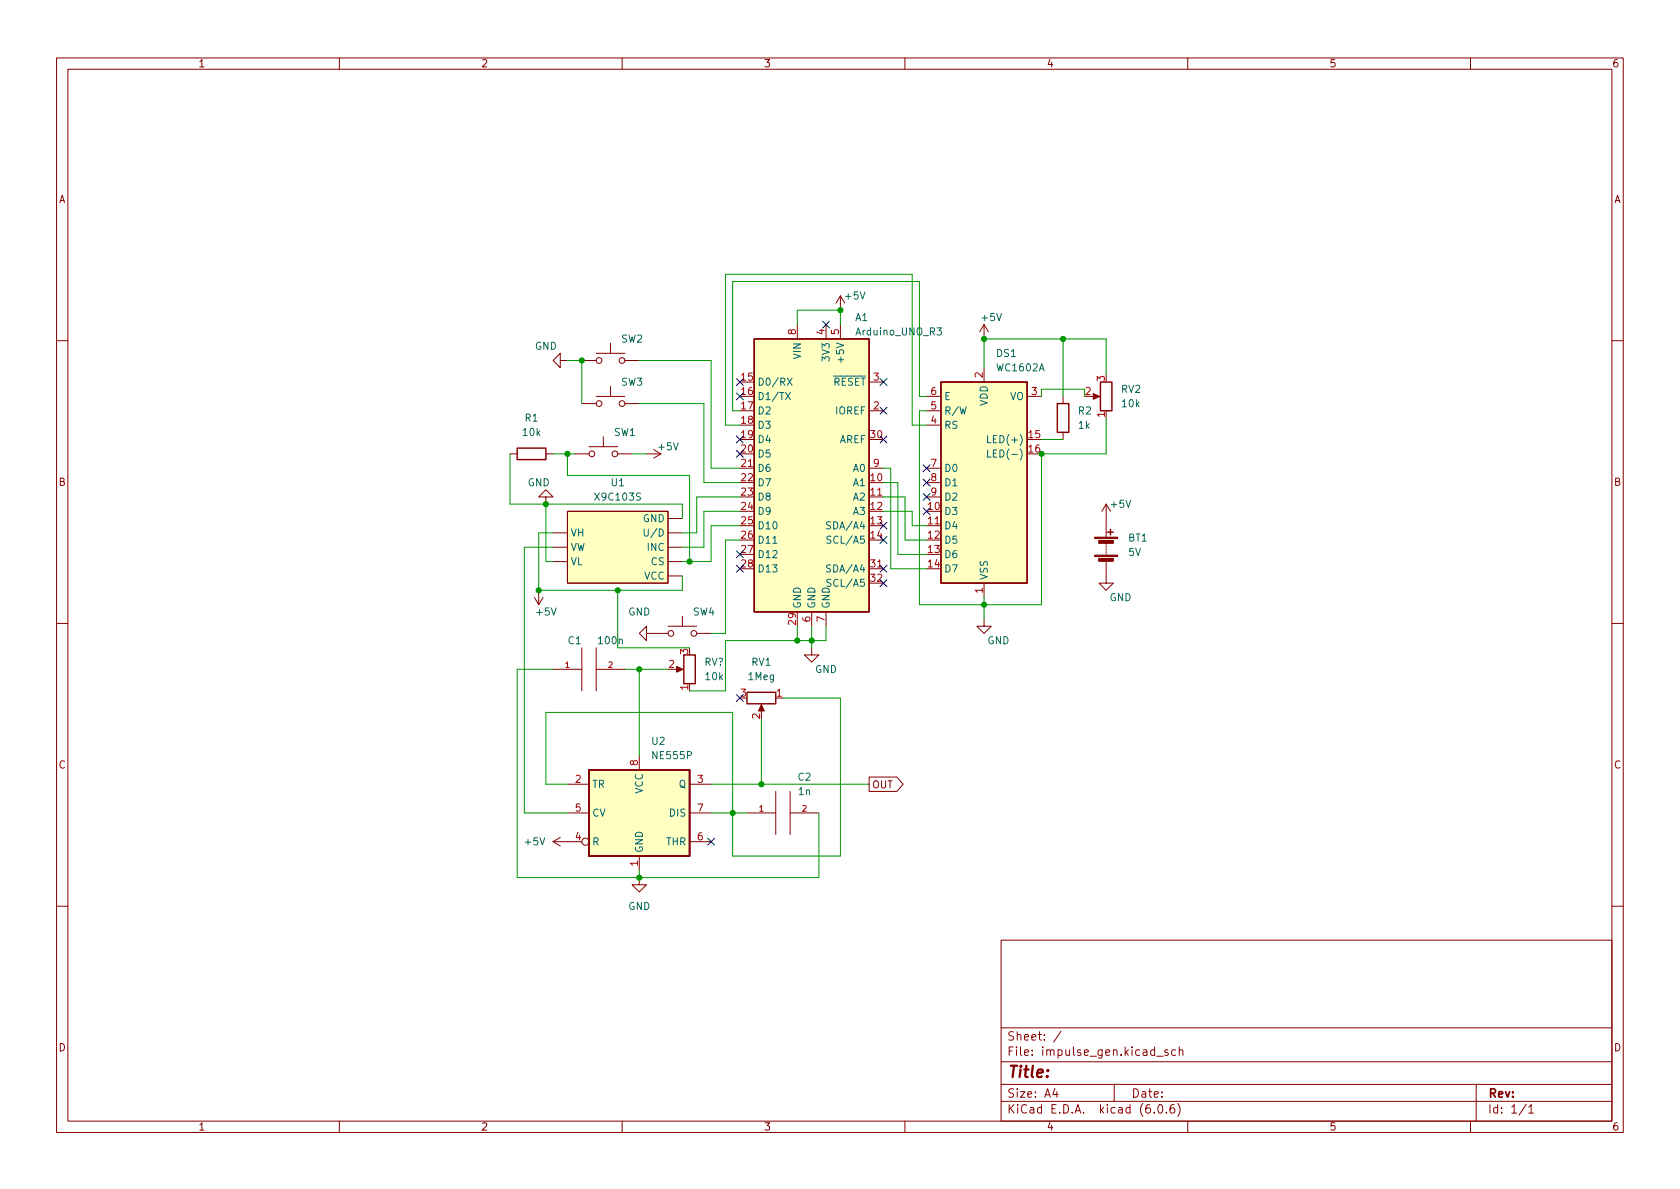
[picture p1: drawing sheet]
<svg xmlns="http://www.w3.org/2000/svg" width="297mm" height="210mm" viewBox="0 0 297 210" stroke-linecap="round" stroke-linejoin="round" font-family="sans-serif">
<g fill="none" stroke="#840000" stroke-width=".18">
<path d="M10 10.2h277v190.1h-277zM12 12.2h273v186.1h-273zM60 10.2v2M110 10.2v2M160 10.2v2M210 10.2v2M260 10.2v2M141 57.4v2.5M146 57.4v2.5M148.6 52.3l-.8 1.3M148.6 52.3v2.6M148.6 57.4v2.5"/>
<path d="M148.6 52.3l.8 1.3M174 57.4l-.8 1.3M174 57.4v2.5M174 57.4l.8 1.3M10 60.2h2M99.1 63.7v-1.2l-1.3 1.2 1.3 1.3v-1.3h1.2M102.9 71.4h2.5M102.9 63.7h2.5M104.1 79h5.1M105.4 70.1h5.1M105.4 62.5h5.1M106.7 77.2v1.8"/>
<path d="M107.9 60.7v1.8M107.9 68.3v1.8M110.5 71.4h2.5M110.5 63.7h2.5M115.6 79.5l1.2 .8M153.7 72.6h2.5M153.7 67.6h2.5M163.8 70.1h2.6M163.8 72.6h2.6M163.8 75.2h2.6M174 65v2.6M181.6 70.1h2.5"/>
<path d="M188 70.1v1.3M188 76.4v1.3M193 70.1h1.1M285 60.2h2M90.2 80.3h1.2M96.5 87.9h1.3l-1.3-1.3-1.3 1.3h1.3v1.2M96.5 80.3h1.3M97.8 99.3h2.5M97.8 96.8h2.5M97.8 94.2h2.5M100.3 90.4h17.8v12.7h-17.8zM101.6 80.3h2.5"/>
<path d="M109.2 80.3h2.6M114.3 80.3h2.5M116.8 80.3l-1.2 .7M118.1 99.3h2.5M118.1 91.7h2.5M118.1 96.8h2.5M118.1 94.2h2.5M130.8 82.8h2.5M153.7 87.9h2.5M153.7 82.8h2.5M163.8 87.9h2.6M163.8 82.8h2.6"/>
<path d="M163.8 93h2.6M163.8 85.3h2.6M195.6 99.3v3.8h1.2l-1.2 1.3-1.3-1.3h1.3M195.6 89.1v5.9M195.6 96v.3M195.6 96.5v.3M195.6 97v.3M195.6 97.5v.3M195.6 98v.3M195.6 89.1l-.8 1.3M195.6 89.1l.7 1.3M10 110.2h2"/>
<path d="M94.5 105.7l.7 1.2M95.2 104.4v2.5M96 105.7l-.8 1.2M97.8 118.4h5.1M102.9 114.5v7.7M105.4 118.4h5.1M105.4 114.5v7.7M114.3 112v-1.3l-1.3 1.3 1.3 1.3v-1.3h3.8M118.1 110.7h5.1M118.1 101.8h2.5M119.4 118.4h1M120.6 109v1.7"/>
<path d="M123.2 112h2.5M143.5 114.5v1.3h1.3l-1.3 1.3-1.3-1.3h1.3M143.5 108.2v2.5M146 108.2v2.5M153.7 100.6h2.5M174 109.5v1.2h1.3l-1.3 1.3-1.3-1.3h1.3M174 103.1v2.6M285 110.2h2M100.3 138.7h3.8M113 133.6v2.5M121.9 138.7h3.8M134.6 125v1"/>
<path d="M137.2 139.9v7.7M139.7 139.9v7.7M153.7 137.4h4.9l1.1 1.3-1.1 1.2h-4.9zM97.8 148.8h5.1M97.8 148.8l1.3 .8M99.1 148.1l-1.3 .7M100.3 143.8h3.8M113 155.2v1.3h1.3l-1.3 1.2-1.2-1.2h1.2M113 151.4v2.5M121.9 148.8h3.8M121.9 143.8h3.8M132.1 143.8h5.1"/>
<path d="M139.7 143.8h5.1M10 160.2h2M177 166.3h108v32h-108zM285 160.2h2M60 198.3v2M110 198.3v2M160 198.3v2M177 194.8h108M177 191.8h108M177 187.8h108M177 181.8h108M186.5 192.5l-.4 1h1"/>
<path d="M186.9 193v1M187.6 182.4l-1.3 1.9M197 191.8v3M204.1 196.7v.1M204.5 186.8h1.1M204.9 195.4l.2-.1a.81 .81 0 0 1 .6 .7 .81 .81 0 0 1-.3 .8h-.2a.81 .81 0 0 1-.6-.6 .81 .81 0 0 1 .3-.8zM206.2 196.7v.1M206.5 185.7l-.4-.1-.2 .2 .1 .3 .5 .1v.4h-.6M207.6 195.3a.59 .59 0 0 0-.7 .7v.5l.1 .3h.4l.2-.1 .1-.5-.1-.2-.5-.1-.2 .3M207.9 185.7l-.5-.1-.3 .3v.4l.2 .3h.6M208.2 195.1a1.72 1.72 0 0 1 0 2.3M208.5 185.8l.2-.2 .4 .1v.9"/>
<path d="M208.5 185.1v1.5M210 198.3v2M260 198.3v2M261 191.8v6.5M269.9 195.3l-1.3 1.9M270.3 195.8l.4-.5v1.5M270.3 196.8h.9"/>
<circle cx="105.9" cy="71.4" r=".51"/>
<circle cx="105.9" cy="63.7" r=".51"/>
<circle cx="110" cy="63.7" r=".51"/>
<circle cx="110" cy="71.4" r=".51"/>
<circle cx="104.6" cy="80.3" r=".51"/>
<circle cx="108.7" cy="80.3" r=".51"/>
<circle cx="118.6" cy="112" r=".51"/>
<circle cx="122.7" cy="112" r=".51"/>
<circle cx="103.5" cy="148.8" r=".63"/>
</g>
<path d="M133.3 59.9h20.4v48.3h-20.4zM91.4 79.2h5.1v2.1h-5.1zM166.4 67.6h15.2v35.5h-15.2zM186.9 71.4h2.1v5h-2.1zM194.6 67.6h2v5h-2zM195.8 94.1h1M196.3 93.6v1M120.9 115.8h2v5.1h-2zM104.1 136.1h17.8v15.3h-17.8zM132.1 122.4h5.1v2.1h-5.1z" fill="none" stroke="#840000" stroke-width=".25"/>
<g fill="#840000" stroke="#840000" stroke-width=".18">
<path d="M193.5 98.2h4.1v.2h-4.1z"/>
<path d="M193.5 95h4.1v.2h-4.1z"/>
<path d="M194.3 98.7h2.5v.6h-2.5z"/>
<path d="M194.3 95.6h2.5v.5h-2.5z"/>
<path d="M193.3 69.6l1.1 .5-1.1 .5z"/>
<path d="M119.6 117.9l1.2 .5-1.2 .5z"/>
<path d="M134.6 124.6l.5 1.1h-1z"/>
</g>
<g fill="#ffffc2" stroke="#ffffc2" stroke-width=".18">
<path d="M133.3 59.9h20.4v48.3h-20.4z"/>
<path d="M104.1 136.1h17.8v15.3h-17.8z"/>
<path d="M166.4 67.6h15.2v35.5h-15.2z"/>
<path d="M100.3 90.4h17.8v12.7h-17.8z"/>
</g>
<g fill="none" stroke="#006464" stroke-width=".18">
<path d="M165.7 58h.7l-.4 .5 .4 .1v.5l-.2 .1-.5-.1M138.9 69.4l.8 1.3M139.2 66.9l.8 1.2M139.7 69.4l-.8 1.3M140 66.9l-.8 1.2M174.6 77v1.3h.6M174.6 79.6v1.2h.6M113.9 93.5v1.1l.2 .2 .4-.1 .1-.1v-1.1M136.7 96.1h.7M146.9 92.3h-.5l-.2 .1v.3l.5 .3 .2 .3-.3 .2h-.5M146.9 99.9h-.5l-.2 .1v.4l.5 .2 .2 .3-.3 .3-.5-.1M146.9 94.9l-.5-.1-.1 .1v.4l.5 .2 .1 .3-.2 .3-.5-.1"/>
<path d="M146.9 102.5l-.5-.1-.1 .1v.4l.5 .2 .1 .4-.2 .2-.5-.1"/>
</g>
<g fill="none" stroke="#009600" stroke-width=".18">
<path d="M141 57.4v-2.5h7.6v2.5M188 59.9v10.2M100.3 63.7h2.6v7.7M113 63.7h12.7v19.1h5.1M113 71.4h11.5v13.9h6.3M130.8 75.2h-2.5v-26.7h33v26.7h2.5M163.8 72.6h-1.2v34.3h21.5v-26.6h11.5v-6.4M163.8 70.1h-1.2v-20.3h-33.1v22.8h1.3M174 65v-5.1h21.6v6.4M184.1 77.7h3.9M191.8 68.8h-7.7v1.3M90.2 80.3v8.8h30.4v2.6"/>
<path d="M96.5 89.1v10.2h1.3M97.8 94.2h-2.6v10.2h25.4v-2.6M97.8 80.3h3.8M97.8 96.8h-5.1v47h7.6M100.3 80.3v3.8h21.6v15.2M111.8 80.3h2.5M130.8 87.9h-7.6v6.3h-2.6M130.8 95.5h-2.5v16.5h-2.6M130.8 90.4h-6.3v6.4h-3.9M130.8 93h-5.1v6.3h-5.1M156.2 82.8h1.3v17.8h6.3M156.2 87.9h3.8v7.6h3.8"/>
<path d="M156.2 90.4h5.1v2.6h2.5M156.2 85.3h2.5v12.7h5.1M97.8 118.4h-6.4v36.8h53.4v-11.4M109.2 104.4v10.1h12.7M110.5 118.4h7.6M113 118.4v15.2M141 110.7v2.6M143.5 110.7v3.8M146 110.7v2.6h-17.7v8.9h-6.4M174 105.7v3.8M125.7 138.7h28M134.6 127.2v11.5"/>
<path d="M138.4 123.4h10.2v28h-19.1v-25.4h-33v12.7h3.8M113 153.9v1.3M125.7 143.8h6.4"/>
</g>
<g fill="none" stroke="#000084" stroke-width=".18">
<path d="M145.4 56.8l1.3 1.2M146.7 56.8l-1.3 1.2M130.2 77.1l1.2 1.2M130.2 69.5l1.2 1.2M130.2 79.6l1.2 1.3M130.2 66.9l1.2 1.3M131.4 77.1l-1.2 1.2M131.4 69.5l-1.2 1.2M131.4 79.6l-1.2 1.3M131.4 66.9l-1.2 1.3M155.6 77.1l1.2 1.2M155.6 72l1.2 1.2"/>
<path d="M155.6 66.9l1.2 1.3M156.8 72l-1.2 1.2M156.8 66.9l-1.2 1.3M156.8 77.1l-1.2 1.2M130.2 100l1.2 1.2M130.2 97.4l1.2 1.2M131.4 97.4l-1.2 1.2M131.4 100l-1.2 1.2M155.6 94.9l1.2 1.2M155.6 100l1.2 1.2M155.6 92.3l1.2 1.3M156.8 92.3l-1.2 1.3"/>
<path d="M156.8 94.9l-1.2 1.2M156.8 100l-1.2 1.2M163.2 82.2l1.2 1.2M163.2 84.7l1.2 1.2M163.2 87.3l1.2 1.2M163.2 89.8l1.2 1.2M164.4 82.2l-1.2 1.2M164.4 84.7l-1.2 1.2M164.4 87.3l-1.2 1.2M164.4 89.8l-1.2 1.2M155.6 102.5l1.2 1.2M156.8 102.5l-1.2 1.2"/>
<path d="M130.2 122.8l1.2 1.2M131.4 122.8l-1.2 1.2M125.1 148.2l1.2 1.2M126.3 148.2l-1.2 1.2"/>
</g>
<g fill="#009600" stroke="#009600" stroke-width=".18">
<circle cx="95.2" cy="104.4" r=".46"/>
<circle cx="121.9" cy="99.3" r=".46"/>
<circle cx="109.2" cy="104.4" r=".46"/>
<circle cx="96.5" cy="89.1" r=".46"/>
<circle cx="174" cy="59.9" r=".46"/>
<circle cx="148.6" cy="54.9" r=".46"/>
<circle cx="184.1" cy="80.3" r=".46"/>
<circle cx="174" cy="106.9" r=".46"/>
<circle cx="188" cy="59.9" r=".46"/>
<circle cx="100.3" cy="80.3" r=".46"/>
<circle cx="102.9" cy="63.7" r=".46"/>
<circle cx="129.5" cy="143.8" r=".46"/>
<circle cx="113" cy="155.2" r=".46"/>
<circle cx="113" cy="118.4" r=".46"/>
<circle cx="134.6" cy="138.7" r=".46"/>
<circle cx="143.5" cy="113.3" r=".46"/>
<circle cx="141" cy="113.3" r=".46"/>
</g>
<text font-size="2.8" fill="#840000" x="178" y="190.6">Title:</text>
<g font-size="2.1" fill="#840000">
<text x="178" y="184">Sheet: /</text>
<text x="178" y="186.7">File: impulse_gen.kicad_sch</text>
<text x="178" y="196.9">KiCad E.D.A. kicad (6.0.6)</text>
<text x="178" y="194.1">Size: A4</text>
<text x="200" y="194.1">Date:</text>
<text x="263" y="194.1">Rev:</text>
<text x="263" y="196.9">Id: 1/1</text>
</g>
<g font-size="1.8" fill="#840000">
<text x="35" y="11.9">1</text>
<text x="85" y="11.9">2</text>
<text x="135" y="11.9">3</text>
<text x="185" y="11.9">4</text>
<text x="235" y="11.9">5</text>
<text x="285" y="11.9">6</text>
<text x="10.3" y="35.9">A</text>
<text x="285.3" y="35.9">A</text>
<text x="10.3" y="85.9">B</text>
<text x="285.3" y="85.9">B</text>
<text x="10.3" y="135.9">C</text>
<text x="285.3" y="135.9">C</text>
<text x="154.1" y="139.4">OUT</text>
<text x="10.3" y="185.9">D</text>
<text x="285.3" y="185.9">D</text>
<text x="35" y="199.9">1</text>
<text x="85" y="199.9">2</text>
<text x="135" y="199.9">3</text>
<text x="185" y="199.9">4</text>
<text x="235" y="199.9">5</text>
<text x="285" y="199.9">6</text>
</g>
<g font-size="1.8" fill="#006464">
<text x="149.5" y="53">+5V</text>
<text x="151.2" y="56.8">A1</text>
<text x="151.5" y="59.3">Arduino_UNO_R3</text>
<text x="173.7" y="56.8">+5V</text>
<text x="94.6" y="61.8">GND</text>
<text x="109.8" y="60.6">SW2</text>
<text x="141.6" y="63.4" transform="rotate(-90 141.6 63.4)">VIN</text>
<text x="146.7" y="63.6" transform="rotate(-90 146.7 63.6)">3V3</text>
<text x="149.2" y="63.6" transform="rotate(-90 149.2 63.6)">+5V</text>
<text x="176.2" y="63.1">DS1</text>
<text x="176.3" y="65.7">WC1602A</text>
<text x="109.8" y="68.2">SW3</text>
<text x="133.9" y="68.2">D0/RX</text>
<text x="133.9" y="70.7">D1/TX</text>
<text x="145.9" y="68.2">~{RESET}</text>
<text x="166.9" y="70.7">E</text>
<text x="174.6" y="71.8" transform="rotate(-90 174.6 71.8)">VDD</text>
<text x="178.5" y="70.7">VO</text>
<text x="198.3" y="69.5">RV2</text>
<text x="92.5" y="77.1">10k</text>
<text x="92.8" y="74.5">R1</text>
<text x="108.6" y="77.1">SW1</text>
<text x="133.9" y="73.3">D2</text>
<text x="133.9" y="75.8">D3</text>
<text x="147.8" y="73.3">IOREF</text>
<text x="166.9" y="75.8">RS</text>
<text x="166.9" y="73.3">R/W</text>
<text x="190.7" y="73.3">R2</text>
<text x="190.7" y="75.8">1k</text>
<text x="198.4" y="72">10k</text>
<text x="116.5" y="79.6">+5V</text>
<text x="133.9" y="78.4">D4</text>
<text x="133.9" y="80.9">D5</text>
<text x="133.9" y="83.4">D6</text>
<text x="148.3" y="78.4">AREF</text>
<text x="150.9" y="83.4">A0</text>
<text x="166.9" y="83.4">D0</text>
<text x="175.4" y="78.4">LED(+)</text>
<text x="175.8" y="80.9">LED(-)</text>
<text x="93.3" y="86">GND</text>
<text x="105.4" y="88.5">X9C103S</text>
<text x="108.1" y="86">U1</text>
<text x="133.9" y="86">D7</text>
<text x="133.9" y="88.5">D8</text>
<text x="150.9" y="86">A1</text>
<text x="150.9" y="88.5">A2</text>
<text x="166.9" y="86">D1</text>
<text x="166.9" y="88.5">D2</text>
<text x="196.5" y="89.8">+5V</text>
<text x="100.8" y="94.9">VH</text>
<text x="113.7" y="92.3">GND</text>
<text x="114.6" y="94.9">U/D</text>
<text x="133.9" y="91.1">D9</text>
<text x="133.9" y="93.6">D10</text>
<text x="146.7" y="93.6">SDA/A4</text>
<text x="150.9" y="91.1">A3</text>
<text x="166.9" y="91.1">D3</text>
<text x="166.9" y="93.6">D4</text>
<text x="199.5" y="95.8">BT1</text>
<text x="100.8" y="99.9">VL</text>
<text x="100.8" y="97.4">VW</text>
<text x="114.6" y="97.4">INC</text>
<text x="115.1" y="99.9">CS</text>
<text x="133.9" y="96.1">D11</text>
<text x="133.9" y="98.7">D12</text>
<text x="133.9" y="101.2">D13</text>
<text x="146.7" y="101.2">SDA/A4</text>
<text x="146.9" y="96.1">SCL/A5</text>
<text x="166.9" y="96.1">D5</text>
<text x="166.9" y="98.7">D6</text>
<text x="166.9" y="101.2">D7</text>
<text x="199.5" y="98.3">5V</text>
<text x="113.9" y="102.5">VCC</text>
<text x="141.6" y="107.7" transform="rotate(-90 141.6 107.7)">GND</text>
<text x="144.1" y="107.7" transform="rotate(-90 144.1 107.7)">GND</text>
<text x="146.7" y="107.7" transform="rotate(-90 146.7 107.7)">GND</text>
<text x="146.9" y="103.8">SCL/A5</text>
<text x="174.6" y="102.6" transform="rotate(-90 174.6 102.6)">VSS</text>
<text x="196.2" y="106.3">GND</text>
<text x="94.9" y="108.8">+5V</text>
<text x="100.5" y="113.9">C1</text>
<text x="105.9" y="113.9">100n</text>
<text x="111.1" y="108.8">GND</text>
<text x="122.5" y="108.8">SW4</text>
<text x="174.6" y="113.9">GND</text>
<text x="124.5" y="117.7">RV?</text>
<text x="132.9" y="117.7">RV1</text>
<text x="144.1" y="119">GND</text>
<text x="124.8" y="120.3">10k</text>
<text x="132.4" y="120.3">1Meg</text>
<text x="115.3" y="131.7">U2</text>
<text x="115.5" y="134.2">NE555P</text>
<text x="104.6" y="139.3">TR</text>
<text x="113.7" y="140.4" transform="rotate(-90 113.7 140.4)">VCC</text>
<text x="120" y="139.3">Q</text>
<text x="141.1" y="138">C2</text>
<text x="141.2" y="140.6">1n</text>
<text x="92.9" y="149.5">+5V</text>
<text x="104.6" y="149.5">R</text>
<text x="104.6" y="144.4">CV</text>
<text x="117.8" y="149.5">THR</text>
<text x="118.5" y="144.4">DIS</text>
<text x="113.7" y="150.9" transform="rotate(-90 113.7 150.9)">GND</text>
<text x="111.1" y="160.9">GND</text>
</g>
<g font-size="1.8" fill="#a90000">
<text x="140.7" y="59.2" transform="rotate(-90 140.7 59.2)">8</text>
<text x="145.8" y="59.2" transform="rotate(-90 145.8 59.2)">4</text>
<text x="148.3" y="59.2" transform="rotate(-90 148.3 59.2)">5</text>
<text x="131.1" y="67.3">15</text>
<text x="131.1" y="69.8">16</text>
<text x="154.4" y="67.3">3</text>
<text x="164.6" y="69.8">6</text>
<text x="173.7" y="66.8" transform="rotate(-90 173.7 66.8)">2</text>
<text x="182.4" y="69.8">3</text>
<text x="195.3" y="67.4" transform="rotate(-90 195.3 67.4)">3</text>
<text x="131.1" y="72.4">17</text>
<text x="131.1" y="74.9">18</text>
<text x="131.1" y="77.5">19</text>
<text x="154" y="77.5">30</text>
<text x="154.4" y="72.4">2</text>
<text x="164.6" y="74.9">4</text>
<text x="164.6" y="72.4">5</text>
<text x="181.9" y="77.5">15</text>
<text x="195.3" y="73.8" transform="rotate(-90 195.3 73.8)">1</text>
<text x="131.1" y="80">20</text>
<text x="131.1" y="82.5">21</text>
<text x="154.4" y="82.5">9</text>
<text x="164.6" y="82.5">7</text>
<text x="181.9" y="80">16</text>
<text x="131.1" y="85.1">22</text>
<text x="131.1" y="87.6">23</text>
<text x="154" y="85.1">10</text>
<text x="154" y="87.6">11</text>
<text x="164.6" y="85.1">8</text>
<text x="164.6" y="87.6">9</text>
<text x="131.1" y="90.2">24</text>
<text x="131.1" y="92.7">25</text>
<text x="131.1" y="95.2">26</text>
<text x="154" y="90.2">12</text>
<text x="154" y="92.7">13</text>
<text x="154" y="95.2">14</text>
<text x="164.1" y="90.2">10</text>
<text x="164.1" y="92.7">11</text>
<text x="164.1" y="95.2">12</text>
<text x="131.1" y="97.8">27</text>
<text x="131.1" y="100.3">28</text>
<text x="154" y="100.3">31</text>
<text x="164.1" y="97.8">13</text>
<text x="164.1" y="100.3">14</text>
<text x="154" y="102.9">32</text>
<text x="173.7" y="104.9" transform="rotate(-90 173.7 104.9)">1</text>
<text x="140.7" y="110.5" transform="rotate(-90 140.7 110.5)">29</text>
<text x="143.3" y="110" transform="rotate(-90 143.3 110)">6</text>
<text x="145.8" y="110" transform="rotate(-90 145.8 110)">7</text>
<text x="118.3" y="118.1">2</text>
<text x="121.7" y="115.7" transform="rotate(-90 121.7 115.7)">3</text>
<text x="121.7" y="122" transform="rotate(-90 121.7 122)">1</text>
<text x="131" y="123.2">3</text>
<text x="137.3" y="123.2">1</text>
<text x="134.4" y="127.1" transform="rotate(-90 134.4 127.1)">2</text>
<text x="112.8" y="135.4" transform="rotate(-90 112.8 135.4)">8</text>
<text x="101.7" y="138.4">2</text>
<text x="101.7" y="143.5">5</text>
<text x="123.3" y="138.4">3</text>
<text x="123.3" y="143.5">7</text>
<text x="101.7" y="148.6">4</text>
<text x="123.3" y="148.6">6</text>
<text x="112.8" y="153.1" transform="rotate(-90 112.8 153.1)">1</text>
</g>
<text font-size="1.8" fill="#009600" x="191.9" y="69.8">2</text>
<g font-size="1.4" fill="#a90000">
<text x="99.9" y="118.1">1</text>
<text x="107.6" y="118.1">2</text>
<text x="134.2" y="143.5">1</text>
<text x="141.8" y="143.5">2</text>
</g>
</svg>
